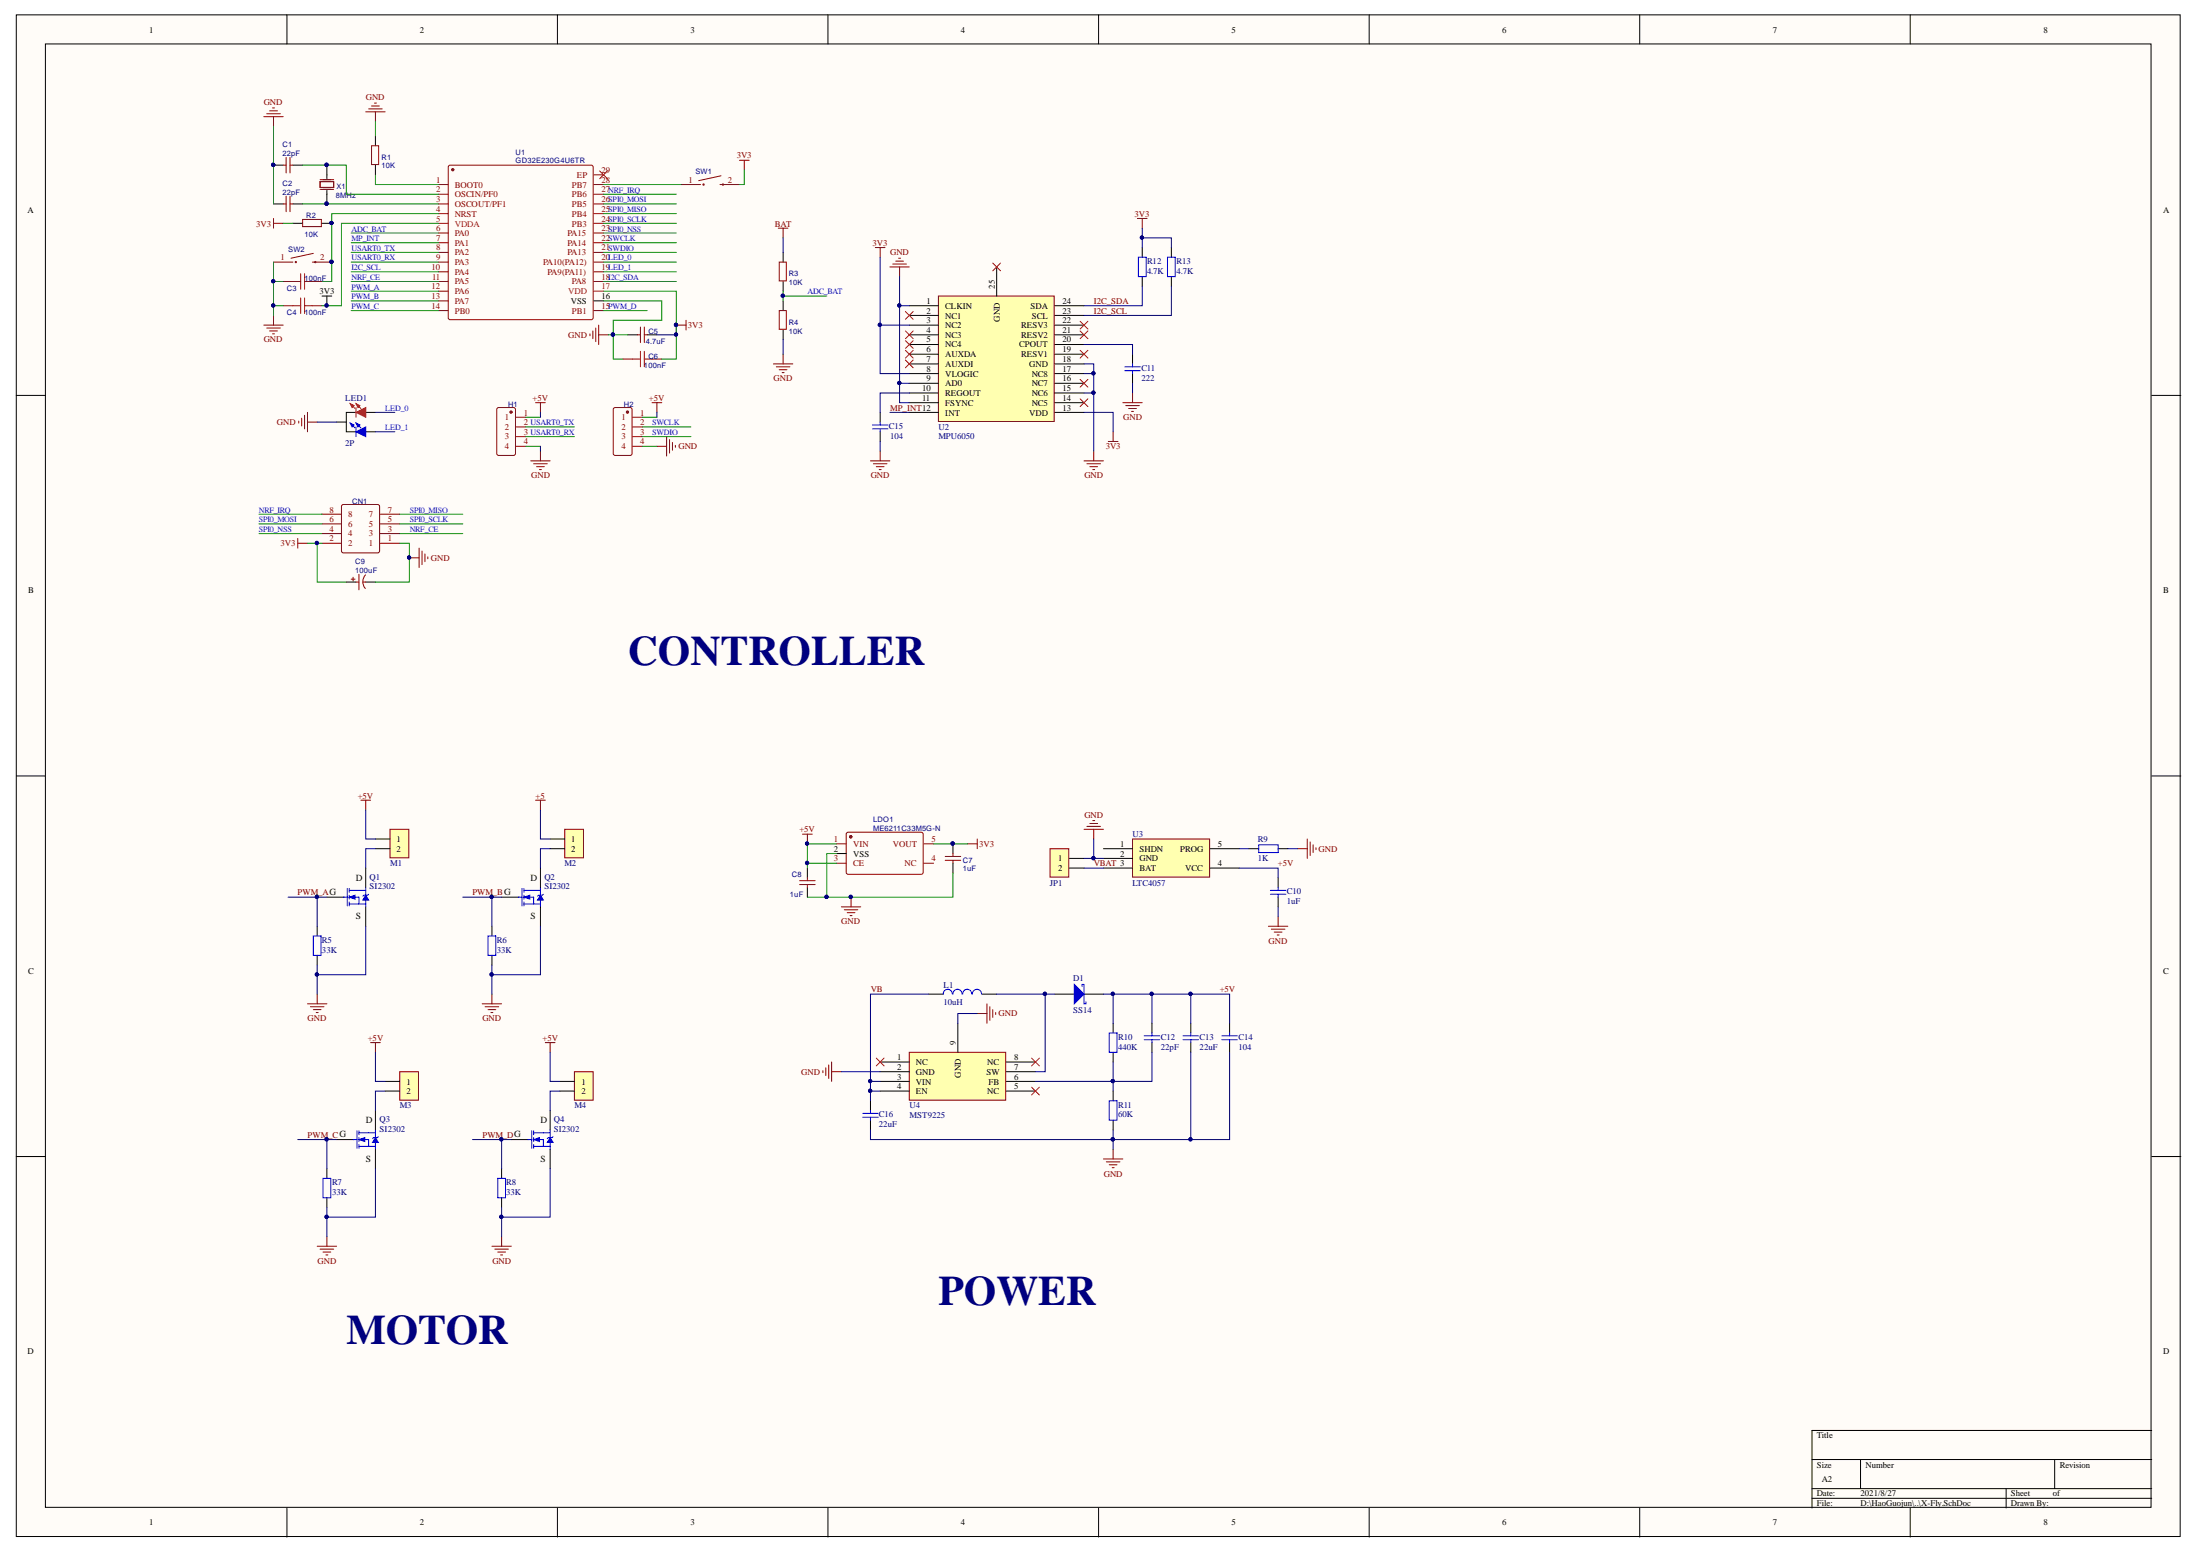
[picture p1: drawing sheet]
<svg xmlns="http://www.w3.org/2000/svg" width="297mm" height="210mm" viewBox="0 0 297 210" stroke-linecap="round" stroke-linejoin="round" font-family="sans-serif">
<g fill="#fffcf8" stroke="#000" stroke-width=".14">
<path d="M2.2 2h292.2v205.4h-292.2z"/>
<path d="M6.1 5.9h284.3v197.6h-284.3z"/>
</g>
<g fill="none" stroke="#000" stroke-width=".14">
<path d="M38.7 2v3.9M50.7 18.4v1.3M75.3 2v3.9M111.8 2v3.9M148.3 2v3.9M184.9 2v3.9M221.4 2v3.9M257.9 2v3.9M36.9 27.5h1.3M36.9 22.3h1.3M39.5 30.1h1.4M39.5 27.5h1.4"/>
<path d="M39.5 22.3h1.4M43.5 40h1.3M43.5 30.1h1.3M44.1 22.3v1.8M44.1 25.7v1.8M44.1 40v1.3M50.7 22.3v1.3M105.7 34.1v1.3M105.7 38v1.3M2.2 53.4h3.9M80.2 40.6h1.3M84.8 45.2h1.3"/>
<path d="M87.4 45.2h1.3M105.7 40.6v1.3M105.7 44.5v1.4M290.5 53.4h4M46.8 78.6h1.3M49.4 78.6h1.3M2.2 104.7h3.9M109 117.2v1.3M109 119.8v1.3M112.9 115.2h1.4M128.7 113.9v1.3M128.7 116.5v1.3"/>
<path d="M290.5 104.7h4M44.1 121.1h2.4M2.2 156.1h3.9M290.5 156.1h4M244.7 197h45.8M251.2 197v3.9M277.4 197v3.9M290.5 193.1h-45.8v10.5M38.7 203.6v3.9M75.3 203.6v3.9M111.8 203.6v3.9M148.3 203.6v3.9"/>
<path d="M184.9 203.6v3.9M221.4 203.6v3.9M244.7 200.9h45.8M244.7 202.3h45.8M257.9 203.6v3.9M270.9 200.9v2.7"/>
</g>
<g fill="none" stroke="#800" stroke-width=".14">
<path d="M50.2 19.7h.9v2.5h-.9zM36.9 35.4h2.6M38.2 38h1.3M38.2 27.5h.4M38.2 22.3h.4M38.6 21.2v2.1M38.6 26.5v2.1M39.2 21.2v2.1M39.2 26.5v2.1M39.2 27.5h.3M39.2 22.3h.3M40.9 29.6h2.5v1h-2.5z"/>
<path d="M42.2 38h1.3M42.2 35.4h2.6M42.3 34.2l-3 .7M43.2 24.5h1.9v.8h-1.9zM43.2 25.6h1.9M43.2 24.3h1.9M59.2 24.9h1.3M59.2 38h1.3M59.2 35.4h1.3M59.2 27.5h1.3M59.2 26.2h1.3M59.2 28.8h1.3"/>
<path d="M59.2 31.5h1.3M59.2 32.8h1.3M59.2 34.1h1.3M59.2 36.7h1.3M59.2 39.3h1.3M60.6 22.4l.2-.1h19l.2 .1 .1 20.5-.1 .2-19.2 .1-.2-.2zM80.2 24.9h1.3M80.2 38h1.3M80.2 35.4h1.3M80.2 27.5h1.3M80.2 26.2h1.3M80.2 28.8h1.3"/>
<path d="M80.2 31.5h1.3M80.2 32.8h1.3M80.2 34.1h1.3M80.2 36.7h1.3M80.2 30.1h1.3M80.2 23.6h1.3M92 24.9h2.6M97.2 24.9h2.6M97.3 23.7l-3 .7M105.2 35.4h1v2.5h-1zM38.2 41.3h1.3M42.2 41.3h1.3"/>
<path d="M59.2 40.6h1.3M59.2 41.9h1.3M67.1 55.1l.2-.1h2l.3 .1v6.1l-.1 .2-2.2 .1-.2-.2zM69.7 56.3h1.3M69.7 57.6h1.3M69.7 58.9h1.3M80.2 41.9h1.3M82.8 55.1l.3-.1h2l.2 .1v6.1l-.1 .2-2.1 .1-.3-.2zM84.1 48.5h1.3M85.4 56.3h1.3M85.4 57.6h1.3M85.4 58.9h1.3"/>
<path d="M86.1 45.2h.4M86.5 44.1v2.1M87 44.1v2.1M87 45.2h.4M88 48.5h1.4M105.2 41.9h1v2.6h-1zM43.5 73.3h2.6M43.5 72h2.6M43.5 70.7h2.6M43.5 69.4h2.6M46.1 68.2l.3-.1h4.6l.2 .1 .1 6.2-.2 .2h-4.7l-.3-.1zM47.4 78.2h.5"/>
<path d="M47.7 77.9v.5M48.1 78.6h.4M48.5 77.5v2.1M49 78.6h.4M49.4 77.6a1.38 1.38 0 0 0-.1 1.8M51.3 73.3h2.7M51.3 72h2.7M51.3 70.7h2.7M51.3 69.4h2.7M69.7 60.2h1.3M85.4 60.2h1.3M108 119.4h2.1"/>
<path d="M108 118.9h2.1M109 118.5v.4M109 119.4v.4M112.9 113.9h1.4M112.9 116.5h1.4M114.3 112.5l.2-.2 10 .1 .1 .2v5.3l-.2 .1h-10l-.1-.2zM124.7 113.9h1.3M124.7 116.5h1.3M127.6 116.1h2.1M127.6 115.6h2.1M128.7 115.2v.4M128.7 116.1v.4"/>
</g>
<path d="M39.9 35.4h.1M42.6 35.4h.1M95 24.9h.1M97.6 24.9h.1" fill="none" stroke="#800" stroke-width=".32"/>
<g fill="#000080" stroke="#000080" stroke-width=".14">
<circle cx="44.1" cy="27.5" r=".22"/>
<circle cx="44.1" cy="22.3" r=".22"/>
<circle cx="44.1" cy="41.2" r=".22"/>
<circle cx="44.7" cy="30.1" r=".22"/>
<circle cx="44.7" cy="35.3" r=".22"/>
<circle cx="36.9" cy="22.3" r=".22"/>
<circle cx="128.6" cy="113.9" r=".22"/>
<circle cx="114.9" cy="121.1" r=".22"/>
<circle cx="55.2" cy="75.3" r=".22"/>
<circle cx="109" cy="113.9" r=".22"/>
<circle cx="91.3" cy="43.9" r=".22"/>
</g>
<path d="M39.5 38h1.1M40.6 37v2M41.1 37v2M41.1 38h1.1M39.5 41.3h1.1M40.6 40.2v2.1M41.1 40.2v2.1M41.1 41.3h1.1M85.4 48.5h1.1M86.5 47.4v2.1M87 48.5h1M87 47.4v2.1" fill="none" stroke="#a00000" stroke-width=".14"/>
<g fill="#800" stroke="#800" stroke-width=".14">
<circle cx="61.1" cy="22.9" r=".15"/>
<circle cx="69" cy="55.6" r=".15"/>
<circle cx="84.7" cy="55.6" r=".15"/>
<circle cx="114.9" cy="113" r=".15"/>
</g>
<path d="M59.2 30.1h1.3M80.2 39.3h1.3" fill="none" stroke="#f00" stroke-width=".14"/>
<g fill="none" stroke="#800000" stroke-width=".14">
<path d="M35.6 15.7h2.6M36 15.4h1.8M36.4 15h1.1M36.8 14.6h.3M36.9 15.7v1.4M49.4 15.1h2.6M49.8 14.7h1.8M50.2 14.3h1M50.6 13.9h.2M50.7 15.1v1.3M36.9 29.5v1.3M36.9 30.1h1.3"/>
<path d="M99.8 21.6h1.3M100.5 21.6v1.3M105.1 30.8h1.3M105.7 30.8v1.3M35.6 43.9h2.6M36 44.3h1.8M36.4 44.7h1.1M36.8 45.1h.3M36.9 42.6v1.3M72.3 54.4h1.3M73 54.4v1.3M79.7 45.1v.2"/>
<path d="M80 44.7v1M80.4 44.3v1.8M80.8 43.9v2.6M80.8 45.2h1.3M88 54.4h1.4M88.7 54.4v1.3M90 58.9v2.7M90.4 59.3v1.9M90.8 59.7v1.1M91.3 43.9h1.3M92.6 43.2v1.3M104.4 49.1h2.6"/>
<path d="M104.8 49.5h1.9M105.2 49.9h1.1M105.6 50.3h.3M105.7 47.8v1.3M40.2 72.7v1.3M40.2 73.3h1.3M55.3 75.3h1.3M56.6 74v2.6M57 74.4v1.8M57.4 74.8v1M57.8 75.2v.2M71.7 62.2h2.6"/>
<path d="M72.1 62.6h1.8M72.4 63h1.1M72.8 63.4h.3M73 60.9v1.3M88.7 60.2h1.3M91.2 60.1v.3M108.4 112.6h1.3M109 112.6v1.3M130.6 113.9h1.3M131.9 113.3v1.3M113.6 122.4h2.6M114 122.8h1.8"/>
<path d="M114.4 123.2h1M114.8 123.6h.2M114.9 121.1v1.3"/>
</g>
<path d="M46.9 119.9v2.4M47.2 119.9v.6M46.4 121.1h.5M47.2 120.2h1.3M47.2 121.1h1.3M47.2 122h1.3M47.2 120.8v.6M47.2 121.8v.5" fill="none" stroke="#00f" stroke-width=".14"/>
<path d="M47.2 121.1l.7-.3v.6z" fill="#00f"/>
<path d="M47.2 121.1l.7-.3v.6z" fill="none" stroke="#00f" stroke-width=".14"/>
<path d="M49.4 120.8l.4 .7h-.8z" fill="#00f"/>
<path d="M49.4 119.8v1M42.3 126.3h1.1v2.7h-1.1zM48.5 121.1v.9h.9v.4M48.5 120.2h.9M49.4 120.8l.4 .7h-.8zM49.4 121.5v.5M49.8 120.7l-.2 .1h-.5l-.1 .2" fill="none" stroke="#00f" stroke-width=".14"/>
<path d="M49.4 117.2v2.6M42.8 125v1.3M42.8 129v1.3M49.4 122.4v2.6" fill="none" stroke="#000" stroke-width=".14"/>
<path d="M52.7 111.9h2.5v3.9h-2.5z" fill="#ffffb0" stroke="#800000" stroke-width=".14"/>
<path d="M50.7 113.3h2M50.7 114.6h2M67.7 121.1h2.4" fill="none" stroke="#000" stroke-width=".14"/>
<path d="M48.7 108h1.3M49.4 108v1.3M41.5 135.5h2.6M41.9 135.9h1.8M42.3 136.3h1.1M42.7 136.7h.3M42.8 134.2v1.3" fill="none" stroke="#800000" stroke-width=".14"/>
<path d="M70.5 119.9v2.4M70.7 119.9v.6M70 121.1h.5M70.7 120.2h1.4M70.7 121.1h1.4M70.7 122h1.4M70.7 120.8v.6M70.7 121.8v.5" fill="none" stroke="#00f" stroke-width=".14"/>
<path d="M70.7 121.1l.8-.3v.6z" fill="#00f"/>
<path d="M70.7 121.1l.8-.3v.6z" fill="none" stroke="#00f" stroke-width=".14"/>
<path d="M73 120.8l.4 .7h-.8z" fill="#00f"/>
<path d="M73 119.8v1M65.9 126.3h1v2.7h-1zM72.1 121.1v.9h.9v.4M72.1 120.2h.9M73 120.8l.4 .7h-.8zM73 121.5v.5M73.4 120.7l-.2 .1h-.5l-.1 .2" fill="none" stroke="#00f" stroke-width=".14"/>
<path d="M73 117.2v2.6M66.4 125v1.3M66.4 129v1.3M73 122.4v2.6" fill="none" stroke="#000" stroke-width=".14"/>
<path d="M76.2 111.9h2.6v3.9h-2.6z" fill="#ffffb0" stroke="#800000" stroke-width=".14"/>
<path d="M74.3 113.3h1.9M74.3 114.6h1.9M45.4 153.8h2.4" fill="none" stroke="#000" stroke-width=".14"/>
<path d="M72.3 108h1.3M73 108v1.3M65.1 135.5h2.6M65.5 135.9h1.8M65.9 136.3h1M66.3 136.7h.2M66.4 134.2v1.3" fill="none" stroke="#800000" stroke-width=".14"/>
<path d="M47.7 153.8h.5M48.2 152.6v2.4M48.5 152.9h1.3M48.5 153.8h1.3M48.5 154.7h1.3M48.5 152.6v.6M48.5 153.6v.5M48.5 154.5v.5" fill="none" stroke="#00f" stroke-width=".14"/>
<path d="M48.5 153.8l.7-.2v.5z" fill="#00f"/>
<path d="M48.5 153.8l.7-.2v.5z" fill="none" stroke="#00f" stroke-width=".14"/>
<path d="M50.7 153.6l.4 .6h-.8z" fill="#00f"/>
<path d="M43.6 159.1h1.1v2.6h-1.1zM49.8 153.8v.9h.9v.4M49.8 152.9h.9M50.7 153.6l.4 .6h-.8zM50.7 152.5v1.1M50.7 154.2v.5M51.1 153.4l-.1 .2h-.6l-.1 .1" fill="none" stroke="#00f" stroke-width=".14"/>
<path d="M44.1 157.8v1.3M50.7 149.9v2.6M50.7 155.1v2.7M44.1 161.7v1.3" fill="none" stroke="#000" stroke-width=".14"/>
<path d="M54 144.7h2.5v3.8h-2.5z" fill="#ffffb0" stroke="#800000" stroke-width=".14"/>
<path d="M52 146h2M52 147.3h2M69 153.8h2.4" fill="none" stroke="#000" stroke-width=".14"/>
<path d="M50 140.7h1.3M50.7 140.7v1.3M42.8 168.2h2.6M43.2 168.6h1.9M43.6 169h1.1M44 169.4h.3M44.1 166.9v1.3" fill="none" stroke="#800000" stroke-width=".14"/>
<path d="M71.3 153.8h.5M71.8 152.6v2.4M72.1 152.9h1.3M72.1 153.8h1.3M72.1 154.7h1.3M72.1 152.6v.6M72.1 153.6v.5M72.1 154.5v.5" fill="none" stroke="#00f" stroke-width=".14"/>
<path d="M72.1 153.8l.7-.2v.5z" fill="#00f"/>
<path d="M72.1 153.8l.7-.2v.5z" fill="none" stroke="#00f" stroke-width=".14"/>
<path d="M74.3 153.6l.4 .6h-.8z" fill="#00f"/>
<path d="M67.2 159.1h1.1v2.6h-1.1zM73.4 153.8v.9h.9v.4M73.4 152.9h.9M74.3 153.6l.4 .6h-.8zM74.3 152.5v1.1M74.3 154.2v.5M74.7 153.4l-.2 .2h-.5l-.1 .1" fill="none" stroke="#00f" stroke-width=".14"/>
<path d="M67.7 157.8v1.3M74.3 149.9v2.6M74.3 155.1v2.7M67.7 161.7v1.3" fill="none" stroke="#000" stroke-width=".14"/>
<path d="M77.6 144.7h2.5v3.8h-2.5z" fill="#ffffb0" stroke="#800000" stroke-width=".14"/>
<path d="M75.6 146h2M75.6 147.3h2" fill="none" stroke="#000" stroke-width=".14"/>
<path d="M73.6 140.7h1.3M74.3 140.7v1.3M66.4 168.2h2.6M66.8 168.6h1.8M67.2 169h1.1M67.6 169.4h.3M67.7 166.9v1.3" fill="none" stroke="#800000" stroke-width=".14"/>
<path d="M126.7 40h15.6v16.9h-15.6z" fill="#ffffb0" stroke="#800000" stroke-width=".14"/>
<g fill="none" stroke="#000" stroke-width=".14">
<path d="M134.6 36v4M118.8 55.7v1.3M118.8 58.3v1.3M122.8 41.3h3.9M122.8 42.6h3.9M122.8 43.9h3.9M122.8 45.2h3.9M122.8 46.5h3.9M122.8 47.8h3.9M122.8 49.1h3.9M122.8 50.4h3.9M122.8 51.7h3.9"/>
<path d="M122.8 53h3.9M122.8 54.4h3.9M122.8 55.7h3.9M142.4 41.3h4M142.4 42.6h4M142.4 43.9h4M142.4 45.2h4M142.4 46.5h4M142.4 47.8h4M142.4 49.1h4M142.4 50.4h4M142.4 51.7h4"/>
<path d="M142.4 53h4M142.4 54.4h4M142.4 55.7h4M152.9 47.8v1.3M152.9 50.4v1.3"/>
</g>
<path d="M117.8 57.9h2.1M117.8 57.4h2.1M118.8 57v.4M118.8 57.9v.4M151.9 49.5h2.1M151.9 50h2.1M152.9 49.1v.4M152.9 50v.4" fill="none" stroke="#00f" stroke-width=".14"/>
<g fill="none" stroke="#800000" stroke-width=".14">
<path d="M118.2 33.4h1.3M118.8 33.4v1.3M120.1 36h2.7M120.5 35.6h1.9M120.9 35.2h1.1M121.3 34.9h.3M121.5 36v1.3M149.6 59.6h1.3M150.3 58.3v1.3M151.6 54.4h2.6M152 54.8h1.8M152.4 55.1h1"/>
<path d="M152.8 55.5h.2M152.9 53v1.4M117.5 62.2h2.6M117.9 62.6h1.9M118.3 63h1.1M118.7 63.4h.3M118.8 60.9v1.3M146.4 62.2h2.6M146.8 62.6h1.8M147.1 63h1.1M147.5 63.4h.3M147.7 60.9v1.3"/>
</g>
<g fill="none" stroke="#f00" stroke-width=".14">
<path d="M134 35.5l1.1 1.1M135.1 35.5l-1.1 1.1M122.2 42.1l1.1 1M122.2 44.7l1.1 1M122.2 46l1.1 1M122.2 48.6l1.1 1M122.2 47.3l1.1 1M123.3 47.3l-1.1 1M123.3 42.1l-1.1 1M123.3 44.7l-1.1 1M123.3 46l-1.1 1M123.3 48.6l-1.1 1"/>
<path d="M145.8 47.3l1.1 1M145.8 43.4l1.1 1M145.8 44.7l1.1 1M145.8 51.2l1.1 1.1M145.8 53.8l1.1 1.1M146.9 43.4l-1.1 1M146.9 44.7l-1.1 1M146.9 47.3l-1.1 1M146.9 51.2l-1.1 1.1M146.9 53.8l-1.1 1.1"/>
</g>
<path d="M152.9 113.3h10.4v5.1h-10.4z" fill="#ffffb0" stroke="#800000" stroke-width=".14"/>
<path d="M149 114.6h3.9M149 115.9h3.9M149 117.2h3.9M163.4 114.6h3.9M163.4 117.2h3.9M168.6 114.6h1.4M172.6 114.6h1.3M172.6 118.5v1.3M172.6 121.1v1.3" fill="none" stroke="#000" stroke-width=".14"/>
<path d="M170 114h2.6v1.1h-2.6zM172.6 119.8v.4M171.5 120.2h2.1M171.5 120.7h2.1M172.6 120.7v.4" fill="none" stroke="#00f" stroke-width=".14"/>
<path d="M175.2 114.6h1.3M176.5 113.3v2.6M176.9 113.6v1.9M177.3 114v1.1M177.7 114.4v.3M171.3 125h2.6M171.7 125.4h1.8M172 125.8h1.1M172.4 126.2h.3M172.6 123.7v1.3" fill="none" stroke="#800000" stroke-width=".14"/>
<path d="M122.8 142h13v6.5h-13z" fill="#ffffb0" stroke="#800000" stroke-width=".14"/>
<g fill="none" stroke="#000" stroke-width=".14">
<path d="M125.4 134.2h2M129.3 138.1v3.9M132.6 134.2h2M142.4 134.2h2.6M146.4 134.2h2.6M150.3 138.1v1.3M155.5 138.1v1.3M160.8 138.1v1.3M166 138.1v1.3M117.5 148.6v1.3M117.5 151.2v1.3M118.8 143.4h4"/>
<path d="M118.8 144.7h4M118.8 146h4M118.8 147.3h4M135.9 143.4h3.9M135.9 144.7h3.9M135.9 146h3.9M135.9 147.3h3.9M150.3 142v1.4M150.3 147.3v1.3M150.3 151.2v1.3M155.5 140.7v1.3M160.8 140.7v1.3"/>
<path d="M166 140.7v1.3"/>
</g>
<g fill="none" stroke="#00f" stroke-width=".14">
<path d="M128.6 134.2a.61 .61 0 0 0-.6-.7 .61 .61 0 0 0-.6 .7M129.9 134.2a.61 .61 0 0 0-.6-.7 .61 .61 0 0 0-.6 .7M131.2 134.2a.61 .61 0 0 0-.6-.7 .61 .61 0 0 0-.6 .7M132.5 134.2a.62 .62 0 0 0-.6-.7 .62 .62 0 0 0-.6 .7M149.8 139.4h1v2.6h-1zM154.5 139.8h2.1M155.5 139.4v.4M159.7 139.8h2.1M160.8 139.4v.4M165 139.8h2.1M166 139.4v.4M116.5 150.3h2.1"/>
<path d="M116.5 150.8h2.1M117.5 149.9v.4M117.5 150.8v.4M149.8 148.6h1v2.6h-1zM154.5 140.3h2.1M155.5 140.3v.4M159.7 140.3h2.1M160.8 140.3v.4M165 140.3h2.1M166 140.3v.4"/>
</g>
<path d="M145 132.9l1.4 1.3-1.4 1.3z" fill="#00f"/>
<path d="M145 132.9l1.4 1.3-1.4 1.3zM146.1 133.1v-.2h.3v2.6h.2v-.3" fill="none" stroke="#00f" stroke-width=".14"/>
<g fill="none" stroke="#800000" stroke-width=".14">
<path d="M131.9 136.8h1.4M133.3 135.5v2.6M133.6 135.9v1.8M134 136.3v1M134.4 136.7v.2M111.1 144.5v.3M111.5 144.1v1.1M111.9 143.7v1.9M112.3 143.4v2.6M112.3 144.7h1.3M149 156.4h2.6M149.4 156.8h1.8"/>
<path d="M149.8 157.2h1M150.2 157.6h.2M150.3 155.1v1.3"/>
</g>
<path d="M81 23.1l1 1M82 23.1l-1 1M118.3 142.8l1.1 1.1M119.4 142.8l-1.1 1.1M139.3 142.8l1 1.1M139.3 146.8l1 1M140.3 142.8l-1 1.1M140.3 146.8l-1 1" fill="none" stroke="#f00" stroke-width=".14"/>
<path d="M141.8 114.6h2.5v3.8h-2.5z" fill="#ffffb0" stroke="#800000" stroke-width=".14"/>
<path d="M45.4 57h1.4M48.1 55.7h-1.3v2.6h1.3M49.4 55.7h1.3M49.4 58.3h1.3M144.4 115.9h2M144.4 117.2h2" fill="none" stroke="#000" stroke-width=".14"/>
<path d="M146.4 111.9h2.6M146.8 111.6h1.8M147.1 111.2h1.1M147.5 110.8h.3M147.7 111.9v1.4" fill="none" stroke="#800000" stroke-width=".14"/>
<path d="M48.1 55.7l1.3-.7v1.3z" fill="#f00"/>
<path d="M47.3 54.5l.6 .6M48.1 55.7l1.3-.7v1.3zM48.1 54.5l.6 .6" fill="none" stroke="#f00" stroke-width=".14"/>
<path d="M48.1 54.5l.5 .3-.3 .2z" fill="#f00"/>
<path d="M48.1 54.5l.5 .3-.3 .2z" fill="none" stroke="#f00" stroke-width=".14"/>
<path d="M47.3 54.5l.5 .3-.3 .2z" fill="#f00"/>
<path d="M47.3 54.5l.5 .3-.3 .2zM48.1 55v1.3" fill="none" stroke="#f00" stroke-width=".14"/>
<path d="M48.1 58.3l1.3-.7v1.3z" fill="#00f"/>
<path d="M47.3 57.1l.6 .7M48.1 58.3l1.3-.7v1.3zM48.1 57.1l.6 .7" fill="none" stroke="#00f" stroke-width=".14"/>
<path d="M48.1 57.1l.5 .3-.3 .2z" fill="#00f"/>
<path d="M48.1 57.1l.5 .3-.3 .2z" fill="none" stroke="#00f" stroke-width=".14"/>
<path d="M47.3 57.1l.5 .3-.3 .2z" fill="#00f"/>
<path d="M153.7 34.7h1v2.6h-1zM157.6 34.7h1.1v2.6h-1.1zM47.3 57.1l.5 .3-.3 .2zM48.1 57.6v1.3" fill="none" stroke="#00f" stroke-width=".14"/>
<path d="M153.6 29.5h1.3M154.2 29.5v1.3M40.3 56.8v.3M40.7 56.5v1M41.1 56.1v1.8M41.5 55.7v2.6M41.5 57h1.3" fill="none" stroke="#800000" stroke-width=".14"/>
<path d="M154.2 33.4v1.3M154.2 37.3v1.4M158.2 33.4v1.3M158.2 37.3v1.4" fill="none" stroke="#000" stroke-width=".14"/>
<g fill="none" stroke="#080" stroke-width=".14">
<path d="M36.9 17.1v10.4M50.7 16.4v2M36.9 35.4v2.6h1.3M36.9 38v4.6M38.2 30.1h1.3M40.9 27.5h18.3M40.9 22.3h5.9v3.9h12.4M47.4 38h11.8M47.4 32.8h11.8M47.4 31.5h11.8M47.4 34.1h11.8M47.4 36.7h11.8"/>
<path d="M47.4 39.3h11.8M47.4 35.4h11.8M50.7 23.6v1.3h8.5M59.2 30.1h-13.1v11.2h-2.6M59.2 28.8h-14.4v9.2h-1.3M81.5 39.3h9.8v9.2h-1.9M81.5 38h9.8M81.5 32.8h9.8M81.5 31.5h9.8M81.5 34.1h9.8M81.5 26.2h9.8M81.5 27.5h9.8"/>
<path d="M81.5 28.8h9.8M81.5 30.1h9.8M81.5 24.9h10.5M81.5 36.7h9.8M81.5 35.4h9.8M100.5 22.9v2h-.7M105.7 39.3v1.3M105.7 40h5.9M36.9 41.3h1.3M47.4 41.9h11.8M47.4 40.6h11.8M71 56.3h2"/>
<path d="M71 57.6h6.6M71 58.9h6.6M81.5 40.6h7.9v2.6h-6.6v2h2M81.5 41.9h5.9M82.1 45.2h.7v3.3h1.3M86.7 56.3h2M86.7 57.6h6.6M86.7 58.9h6.6M35 72h8.5M35 70.7h8.5M35 69.4h8.5M41.5 73.3h2"/>
<path d="M42.8 73.3v5.3h4M54 73.3h1.3v5.3h-4.6M54 72h8.5M54 70.7h8.5M54 69.4h8.5M71 60.2h2M86.7 60.2h2M109 116.5v.7M112.9 115.2h-1.3v5.9M112.9 113.9h-3.9v2.6h3.9M126 113.9h4.6M128.7 117.8v3.3h-19.7"/>
</g>
<g fill="#000080" stroke="#000080" stroke-width=".14">
<circle cx="44.1" cy="41.2" r=".22"/>
<circle cx="36.9" cy="41.2" r=".22"/>
<circle cx="36.9" cy="38" r=".22"/>
<circle cx="44.7" cy="30.1" r=".22"/>
<circle cx="44.7" cy="35.3" r=".22"/>
<circle cx="36.9" cy="22.3" r=".22"/>
<circle cx="44.1" cy="27.5" r=".22"/>
<circle cx="44.1" cy="22.3" r=".22"/>
<circle cx="111.6" cy="121.1" r=".22"/>
<circle cx="109" cy="116.5" r=".22"/>
<circle cx="128.6" cy="113.9" r=".22"/>
<circle cx="42.8" cy="73.3" r=".22"/>
<circle cx="55.2" cy="75.3" r=".22"/>
<circle cx="105.7" cy="39.9" r=".22"/>
<circle cx="82.7" cy="45.2" r=".22"/>
<circle cx="109" cy="113.9" r=".22"/>
<circle cx="42.8" cy="121.1" r=".22"/>
<circle cx="42.8" cy="131.5" r=".22"/>
<circle cx="66.4" cy="121.1" r=".22"/>
<circle cx="66.4" cy="131.5" r=".22"/>
<circle cx="44.1" cy="153.8" r=".22"/>
<circle cx="44.1" cy="164.3" r=".22"/>
<circle cx="67.7" cy="153.8" r=".22"/>
<circle cx="67.7" cy="164.3" r=".22"/>
<circle cx="118.8" cy="43.9" r=".22"/>
<circle cx="121.4" cy="51.7" r=".22"/>
<circle cx="121.4" cy="41.2" r=".22"/>
<circle cx="147.6" cy="53" r=".22"/>
<circle cx="147.6" cy="50.4" r=".22"/>
<circle cx="117.5" cy="145.9" r=".22"/>
<circle cx="150.2" cy="134.2" r=".22"/>
<circle cx="150.2" cy="153.8" r=".22"/>
<circle cx="150.2" cy="145.9" r=".22"/>
<circle cx="141.1" cy="134.2" r=".22"/>
<circle cx="155.5" cy="134.2" r=".22"/>
<circle cx="160.7" cy="134.2" r=".22"/>
<circle cx="160.7" cy="153.8" r=".22"/>
<circle cx="91.3" cy="45.2" r=".22"/>
<circle cx="91.3" cy="43.9" r=".22"/>
<circle cx="147.6" cy="115.8" r=".22"/>
<circle cx="154.2" cy="32.1" r=".22"/>
<circle cx="117.5" cy="147.2" r=".22"/>
<circle cx="114.9" cy="121.1" r=".22"/>
</g>
<g fill="none" stroke="#000080" stroke-width=".14">
<path d="M105.7 32.1v2M118.8 34.7v9.2M121.5 37.3v4M154.2 38.7v2.6h-7.8M154.2 32.1h4v1.3M154.2 30.8v2.6M158.2 38.7v3.9h-11.8M42.8 57h2.6M50.7 55.7h2.6M50.7 58.3h2.6M73 55.7v.6M88.7 55.7v.6"/>
<path d="M91.3 43.9v1.3h-2.6M105.7 45.9v1.9M118.8 59.6v1.3M120.1 55.7h2.7M122.8 43.9h-4v6.5h4M122.8 51.7h-1.3v2.7h1.3M122.8 41.3h-1.3v10.4M122.8 53h-4v2.7M146.4 46.5h6.5v1.3M146.4 53h1.3v7.9M146.4 50.4h1.3v2.6M146.4 49.1h1.3v1.3"/>
<path d="M146.4 55.7h3.9v2.6M152.9 51.7v1.3M73 60.2v.7M49.4 109.3v4h1.3M50.7 114.6h-1.3v2.6M73 109.3v4h1.3M74.3 114.6h-1.3v2.6M146.4 117.2h2.6M146.4 115.9h1.3M147.7 113.3v2.6h1.3M167.3 117.2h5.3v1.3M167.3 114.6h1.3"/>
<path d="M173.9 114.6h1.3M38.9 121.1h3.9M42.8 130.3v3.9M44.1 121.1h-1.3v3.9M49.4 125v6.6h-6.6M62.5 121.1h3.9M66.4 130.3v3.9M67.7 121.1h-1.3v3.9M73 125v6.6h-6.6M125.4 134.2h-7.9v11.8h1.3M131.9 136.8h-2.6v1.3M134.6 134.2h6.5"/>
<path d="M142.4 134.2h-1.3v10.5h-1.3M149 134.2h1.3v3.9M150.3 134.2h5.2v3.9M155.5 134.2h5.3v3.9M160.8 134.2h5.2v3.9M172.6 122.4v1.3M40.2 153.8h3.9M45.4 153.8h-1.3v4M50.7 142v4h1.3M50.7 157.8v6.5h-6.6M52 147.3h-1.3v2.6M63.8 153.8h3.9"/>
<path d="M69 153.8h-1.3v4M74.3 142v4h1.3M74.3 157.8v6.5h-6.6M75.6 147.3h-1.3v2.6M113.6 144.7h5.2M117.5 146v1.3h1.3M117.5 147.3v1.3M139.8 146h10.5v1.3M150.3 152.5v2.6M155.5 142v4h-5.2v-2.6M160.8 142v11.8h-43.3v-1.3M166 142v11.8h-5.2"/>
<path d="M44.1 163v3.9M67.7 163v3.9"/>
</g>
<g font-size="5.7" fill="#000080">
<text x="84.8" y="89.8">CONTROLLER</text>
<text x="126.7" y="176.1">POWER</text>
<text x="46.8" y="181.4">MOTOR</text>
</g>
<g font-size="1.3" fill="#080d02">
<text x="48" y="118.9">D</text>
<text x="71.6" y="118.9">D</text>
<text x="48" y="124.1">S</text>
<text x="71.6" y="124.1">S</text>
<text x="49.4" y="151.6">D</text>
<text x="73" y="151.6">D</text>
<text x="49.4" y="156.8">S</text>
<text x="73" y="156.8">S</text>
</g>
<g font-size="1.2">
<text x="20.1" y="4.4">1</text>
<text x="56.7" y="4.4">2</text>
<text x="93.2" y="4.4">3</text>
<text x="129.7" y="4.4">4</text>
<text x="166.3" y="4.4">5</text>
<text x="202.8" y="4.4">6</text>
<text x="239.4" y="4.4">7</text>
<text x="275.9" y="4.4">8</text>
<text x="3.7" y="28.7">A</text>
<text x="292.1" y="28.7">A</text>
<text x="43.1" y="39.7">3V3</text>
<text x="77.1" y="41">VSS</text>
<text x="81.2" y="40.4">16</text>
<text x="125.1" y="41">1</text>
<text x="127.6" y="41.7">CLKIN</text>
<text x="134.3" y="38.9" transform="rotate(-90 134.3 38.9)">25</text>
<text x="139.1" y="41.7">SDA</text>
<text x="143.4" y="41">24</text>
<text x="125.1" y="42.3">2</text>
<text x="125.1" y="43.6">3</text>
<text x="125.1" y="44.9">4</text>
<text x="125.1" y="46.2">5</text>
<text x="125.1" y="47.6">6</text>
<text x="127.6" y="43">NC1</text>
<text x="127.6" y="44.3">NC2</text>
<text x="127.6" y="45.6">NC3</text>
<text x="127.6" y="46.9">NC4</text>
<text x="135" y="43.4" transform="rotate(-90 135 43.4)">GND</text>
<text x="137.6" y="46.9">CPOUT</text>
<text x="137.9" y="45.6">RESV2</text>
<text x="137.9" y="44.3">RESV3</text>
<text x="139.3" y="43">SCL</text>
<text x="143.4" y="47.6">19</text>
<text x="143.4" y="46.2">20</text>
<text x="143.4" y="44.9">21</text>
<text x="143.4" y="43.6">22</text>
<text x="143.4" y="42.3">23</text>
<text x="124.5" y="52.8">10</text>
<text x="125.1" y="48.8">7</text>
<text x="125.1" y="50.2">8</text>
<text x="125.1" y="51.5">9</text>
<text x="127.6" y="48.2">AUXDA</text>
<text x="127.6" y="49.5">AUXDI</text>
<text x="127.6" y="50.9">VLOGIC</text>
<text x="127.6" y="52.1">AD0</text>
<text x="127.6" y="53.5">REGOUT</text>
<text x="137.9" y="48.2">RESV1</text>
<text x="139" y="49.5">GND</text>
<text x="139.3" y="53.5">NC6</text>
<text x="139.3" y="52.1">NC7</text>
<text x="139.3" y="50.9">NC8</text>
<text x="143.4" y="52.8">15</text>
<text x="143.4" y="51.5">16</text>
<text x="143.4" y="50.2">17</text>
<text x="143.4" y="48.8">18</text>
<text x="124.5" y="54.1">11</text>
<text x="127.6" y="54.7">FSYNC</text>
<text x="127.6" y="56.1">INT</text>
<text x="139" y="56.1">VDD</text>
<text x="139.3" y="54.7">NC5</text>
<text x="143.4" y="55.4">13</text>
<text x="143.4" y="54.1">14</text>
<text x="3.8" y="80.1">B</text>
<text x="292.1" y="80.1">B</text>
<text x="53.5" y="113.6">1</text>
<text x="77.1" y="113.6">1</text>
<text x="53.5" y="115">2</text>
<text x="77.1" y="115">2</text>
<text x="112.6" y="115">2</text>
<text x="115.2" y="115.7">VSS</text>
<text x="142.9" y="116.2">1</text>
<text x="142.9" y="117.6">2</text>
<text x="151.2" y="114.3">1</text>
<text x="151.2" y="115.7">2</text>
<text x="153.9" y="115">SHDN</text>
<text x="153.9" y="116.2">GND</text>
<text x="153.9" y="117.6">BAT</text>
<text x="159.4" y="115">PROG</text>
<text x="160" y="117.6">VCC</text>
<text x="164.4" y="114.3">5</text>
<text x="164.4" y="116.9">4</text>
<text x="3.8" y="131.5">C</text>
<text x="292.1" y="131.5">C</text>
<text x="121.1" y="143.1">1</text>
<text x="123.7" y="143.8">NC</text>
<text x="129.1" y="141" transform="rotate(-90 129.1 141)">9</text>
<text x="133.3" y="143.8">NC</text>
<text x="136.9" y="143.1">8</text>
<text x="54.9" y="146.4">1</text>
<text x="54.9" y="147.7">2</text>
<text x="78.5" y="146.4">1</text>
<text x="78.5" y="147.7">2</text>
<text x="121.1" y="144.4">2</text>
<text x="121.1" y="145.7">3</text>
<text x="121.1" y="147">4</text>
<text x="123.7" y="145.1">GND</text>
<text x="123.7" y="146.4">VIN</text>
<text x="123.7" y="147.7">EN</text>
<text x="129.7" y="145.6" transform="rotate(-90 129.7 145.6)">GND</text>
<text x="133.2" y="145.1">SW</text>
<text x="133.3" y="147.7">NC</text>
<text x="133.5" y="146.4">FB</text>
<text x="136.9" y="147">5</text>
<text x="136.9" y="145.7">6</text>
<text x="136.9" y="144.4">7</text>
<text x="3.7" y="182.8">D</text>
<text x="292.1" y="182.8">D</text>
<text x="245.3" y="194.1">Title</text>
<text x="245.3" y="198.1">Size</text>
<text x="245.3" y="202">Date:</text>
<text x="245.3" y="203.3">File:</text>
<text x="246" y="200.1">A2</text>
<text x="251.2" y="202">2021/8/27</text>
<text x="251.2" y="203.3">D:\HaoGuojun\..\X-Fly.SchDoc</text>
<text x="251.9" y="198.1">Number</text>
<text x="271.5" y="202">Sheet</text>
<text x="271.5" y="203.3">Drawn By:</text>
<text x="277.2" y="202">of</text>
<text x="278.1" y="198.1">Revision</text>
<text x="20.1" y="205.9">1</text>
<text x="56.7" y="205.9">2</text>
<text x="93.2" y="205.9">3</text>
<text x="129.7" y="205.9">4</text>
<text x="166.3" y="205.9">5</text>
<text x="202.8" y="205.9">6</text>
<text x="239.4" y="205.9">7</text>
<text x="275.9" y="205.9">8</text>
</g>
<g font-size="1.2" fill="#800000">
<text x="35.6" y="14.2">GND</text>
<text x="49.4" y="13.5">GND</text>
<text x="99.5" y="21.4">3V3</text>
<text x="153.2" y="29.2">3V3</text>
<text x="34.6" y="30.6">3V3</text>
<text x="104.6" y="30.6">BAT</text>
<text x="117.8" y="33.2">3V3</text>
<text x="120.2" y="34.5">GND</text>
<text x="147.7" y="41">I2C_SDA</text>
<text x="35.6" y="46.2">GND</text>
<text x="76.7" y="45.6">GND</text>
<text x="92.9" y="44.3">3V3</text>
<text x="147.7" y="42.3">I2C_SCL</text>
<text x="104.5" y="51.5">GND</text>
<text x="37.4" y="57.4">GND</text>
<text x="71.9" y="54.1">+5V</text>
<text x="87.6" y="54.1">+5V</text>
<text x="120.2" y="55.4">MP_INT12</text>
<text x="151.7" y="56.7">GND</text>
<text x="71.7" y="64.5">GND</text>
<text x="91.6" y="60.7">GND</text>
<text x="117.6" y="64.5">GND</text>
<text x="146.4" y="64.5">GND</text>
<text x="149.3" y="60.7">3V3</text>
<text x="37.9" y="73.8">3V3</text>
<text x="58.2" y="75.7">GND</text>
<text x="48.3" y="107.8">+5V</text>
<text x="72.3" y="107.8">+5</text>
<text x="107.9" y="112.4">+5V</text>
<text x="146.4" y="110.4">GND</text>
<text x="132.2" y="114.3">3V3</text>
<text x="147.7" y="116.9">VBAT 3</text>
<text x="172.5" y="116.9">+5V</text>
<text x="178" y="115">GND</text>
<text x="40.2" y="120.8">PWM_AG</text>
<text x="63.8" y="120.8">PWM_BG</text>
<text x="113.6" y="124.8">GND</text>
<text x="171.3" y="127.4">GND</text>
<text x="41.5" y="137.9">GND</text>
<text x="65.1" y="137.9">GND</text>
<text x="117.6" y="133.9">VB</text>
<text x="134.8" y="137.2">GND</text>
<text x="164.7" y="133.9">+5V</text>
<text x="49.6" y="140.5">+5V</text>
<text x="73.2" y="140.5">+5V</text>
<text x="108.2" y="145.1">GND</text>
<text x="41.5" y="153.6">PWM_CG</text>
<text x="65.1" y="153.6">PWM_DG</text>
<text x="149" y="158.8">GND</text>
<text x="42.9" y="170.6">GND</text>
<text x="66.5" y="170.6">GND</text>
</g>
<g font-size="1.2" fill="#800">
<text x="77.9" y="24">EP</text>
<text x="81.2" y="23.3">29</text>
<text x="58.9" y="24.7">1</text>
<text x="58.9" y="25.9">2</text>
<text x="58.9" y="27.3">3</text>
<text x="58.9" y="28.6">4</text>
<text x="61.4" y="25.3">BOOT0</text>
<text x="61.4" y="26.6">OSCIN/PF0</text>
<text x="61.4" y="28">OSCOUT/PF1</text>
<text x="61.4" y="29.2">NRST</text>
<text x="77.2" y="29.2">PB4</text>
<text x="77.2" y="28">PB5</text>
<text x="77.2" y="26.6">PB6</text>
<text x="77.2" y="25.3">PB7</text>
<text x="81.2" y="29.9">24SPI0_SCLK</text>
<text x="81.2" y="28.6">25SPI0_MISO</text>
<text x="81.2" y="27.3">26SPI0_MOSI</text>
<text x="81.2" y="25.9">27NRF_IRQ</text>
<text x="81.2" y="24.7">28</text>
<text x="93" y="24.7">1</text>
<text x="98.3" y="24.7">2</text>
<text x="37.9" y="35.1">1</text>
<text x="43.2" y="35.1">2</text>
<text x="58.9" y="31.2">6</text>
<text x="58.9" y="32.5">7</text>
<text x="58.9" y="33.8">8</text>
<text x="58.9" y="35.1">9</text>
<text x="61.4" y="31.9">PA0</text>
<text x="61.4" y="33.2">PA1</text>
<text x="61.4" y="34.5">PA2</text>
<text x="61.4" y="35.7">PA3</text>
<text x="73.3" y="35.7">PA10(PA12)</text>
<text x="76.6" y="34.5">PA13</text>
<text x="76.6" y="33.2">PA14</text>
<text x="76.6" y="31.9">PA15</text>
<text x="77.2" y="30.6">PB3</text>
<text x="81.2" y="35.1">20LED_0</text>
<text x="81.2" y="33.8">21SWDIO</text>
<text x="81.2" y="32.5">22SWCLK</text>
<text x="81.2" y="31.2">23SPI0_NSS</text>
<text x="58.3" y="36.4">10</text>
<text x="58.3" y="39">12</text>
<text x="58.3" y="40.4">13</text>
<text x="58.3" y="41.7">14</text>
<text x="58.4" y="37.8">11</text>
<text x="61.4" y="37.1">PA4</text>
<text x="61.4" y="38.4">PA5</text>
<text x="61.4" y="39.7">PA6</text>
<text x="61.4" y="41">PA7</text>
<text x="73.9" y="37.1">PA9(PA11)</text>
<text x="77.2" y="38.4">PA8</text>
<text x="81.2" y="41.7">15PWM_D</text>
<text x="81.2" y="37.8">18I2C_SDA</text>
<text x="81.2" y="36.4">19LED_1</text>
<text x="61.4" y="42.3">PB0</text>
<text x="77.2" y="42.3">PB1</text>
<text x="68.2" y="56.7">1</text>
<text x="68.2" y="58">2</text>
<text x="68.2" y="59.3">3</text>
<text x="70.7" y="56.1">1</text>
<text x="70.7" y="57.4">2 USART0_TX</text>
<text x="70.7" y="58.7">3 USART0_RX</text>
<text x="70.7" y="60">4</text>
<text x="83.9" y="56.7">1</text>
<text x="83.9" y="58">2</text>
<text x="83.9" y="59.3">3</text>
<text x="86.4" y="56.1">1</text>
<text x="86.4" y="57.4">2</text>
<text x="86.4" y="58.7">3</text>
<text x="86.4" y="60">4</text>
<text x="68.2" y="60.7">4</text>
<text x="83.9" y="60.7">4</text>
<text x="44.5" y="71.8">4</text>
<text x="44.5" y="70.5">6</text>
<text x="44.5" y="69.2">8</text>
<text x="47" y="71.1">6</text>
<text x="47" y="69.8">8</text>
<text x="49.8" y="71.1">5</text>
<text x="49.8" y="69.8">7</text>
<text x="52.4" y="71.8">3</text>
<text x="52.4" y="70.5">5</text>
<text x="52.4" y="69.2">7</text>
<text x="44.5" y="73.1">2</text>
<text x="47" y="73.8">2</text>
<text x="47" y="72.4">4</text>
<text x="49.8" y="73.8">1</text>
<text x="49.8" y="72.4">3</text>
<text x="52.4" y="73.1">1</text>
<text x="112.6" y="113.6">1</text>
<text x="125.8" y="113.6">5</text>
<text x="112.6" y="116.2">3</text>
<text x="115.2" y="114.3">VIN</text>
<text x="115.2" y="116.9">CE</text>
<text x="120.5" y="114.3">VOUT</text>
<text x="122.1" y="116.9">NC</text>
<text x="125.8" y="116.2">4</text>
</g>
<g font-size="1.2" fill="#f00">
<text x="58.9" y="29.9">5</text>
<text x="61.4" y="30.6">VDDA</text>
<text x="76.7" y="39.7">VDD</text>
<text x="81.2" y="39">17</text>
</g>
<g font-size="1.2" fill="#000080">
<text x="154.9" y="35.7">R12</text>
<text x="158.8" y="35.7">R13</text>
<text x="154.9" y="36.9">4.7K</text>
<text x="158.8" y="36.9">4.7K</text>
<text x="154.1" y="50">C11</text>
<text x="154.1" y="51.4">222</text>
<text x="46.6" y="54.1">LED1</text>
<text x="120" y="57.9">C15</text>
<text x="120.2" y="59.3">104</text>
<text x="126.7" y="58">U2</text>
<text x="126.7" y="59.3">MPU6050</text>
<text x="46.6" y="60.2">2P</text>
<text x="152.9" y="113">U3</text>
<text x="169.8" y="113.6">R9</text>
<text x="49.9" y="118.8">Q1</text>
<text x="52.7" y="116.9">M1</text>
<text x="73.5" y="118.8">Q2</text>
<text x="76.2" y="116.9">M2</text>
<text x="141.8" y="119.5">JP1</text>
<text x="152.9" y="119.5">LTC4057</text>
<text x="169.8" y="116.2">1K</text>
<text x="49.9" y="120">SI2302</text>
<text x="73.5" y="120">SI2302</text>
<text x="173.7" y="120.7">C10</text>
<text x="173.7" y="122">1uF</text>
<text x="43.5" y="127.2">R5</text>
<text x="43.5" y="128.6">33K</text>
<text x="67.1" y="127.2">R6</text>
<text x="67.1" y="128.6">33K</text>
<text x="127.4" y="133.3">L1</text>
<text x="127.4" y="135.7">10uH</text>
<text x="144.9" y="132.5">D1</text>
<text x="144.9" y="136.7">SS14</text>
<text x="151" y="140.3">R10</text>
<text x="151" y="141.7">440K</text>
<text x="156.7" y="140.3">C12</text>
<text x="156.7" y="141.7">22pF</text>
<text x="162" y="140.3">C13</text>
<text x="162" y="141.7">22uF</text>
<text x="167.2" y="140.3">C14</text>
<text x="167.2" y="141.7">104</text>
<text x="54" y="149.6">M3</text>
<text x="77.6" y="149.6">M4</text>
<text x="122.8" y="149.6">U4</text>
<text x="151" y="149.5">R11</text>
<text x="51.3" y="151.5">Q3</text>
<text x="51.3" y="152.7">SI2302</text>
<text x="74.8" y="151.5">Q4</text>
<text x="74.8" y="152.7">SI2302</text>
<text x="118.7" y="150.8">C16</text>
<text x="118.7" y="152.2">22uF</text>
<text x="122.8" y="151">MST9225</text>
<text x="151" y="150.8">60K</text>
<text x="44.8" y="160">R7</text>
<text x="44.8" y="161.3">33K</text>
<text x="68.3" y="160">R8</text>
<text x="68.3" y="161.3">33K</text>
</g>
<g font-size="1.1" fill="#00f">
<text x="47.4" y="35.1">USART0_RX</text>
<text x="47.4" y="33.9">USART0_TX</text>
<text x="47.4" y="31.3">ADC_BAT</text>
<text x="47.4" y="32.5">MP_INT</text>
<text x="47.4" y="37.8">NRF_CE</text>
<text x="47.4" y="41.7">PWM_C</text>
<text x="47.4" y="40.4">PWM_B</text>
<text x="47.4" y="39.1">PWM_A</text>
<text x="47.4" y="36.5">I2C_SCL</text>
<text x="109" y="39.7">ADC_BAT</text>
<text x="52" y="55.4">LED_0</text>
<text x="52" y="58">LED_1</text>
<text x="88" y="57.4">SWCLK</text>
<text x="88" y="58.7">SWDIO</text>
<text x="34.9" y="71.8">SPI0_NSS</text>
<text x="34.9" y="70.5">SPI0_MOSI</text>
<text x="34.9" y="69.2">NRF_IRQ</text>
<text x="55.3" y="69.2">SPI0_MISO</text>
<text x="55.3" y="70.5">SPI0_SCLK</text>
<text x="55.3" y="71.8">NRF_CE</text>
</g>
<g font-size="1" fill="#000080">
<text x="38.1" y="19.9">C1</text>
<text x="38.1" y="21">22pF</text>
<text x="51.5" y="21.5">R1</text>
<text x="51.5" y="22.7">10K</text>
<text x="69.6" y="21">U1</text>
<text x="69.6" y="22.1">GD32E230G4U6TR</text>
<text x="93.9" y="23.5">SW1</text>
<text x="38.1" y="25.1">C2</text>
<text x="38.1" y="26.3">22pF</text>
<text x="41.4" y="29.4">R2</text>
<text x="45.3" y="26.7">8MHz</text>
<text x="45.4" y="25.5">X1</text>
<text x="38.9" y="34">SW2</text>
<text x="41.1" y="32">10K</text>
<text x="38.7" y="39.3">C3</text>
<text x="41.1" y="37.9">100nF</text>
<text x="106.5" y="37.3">R3</text>
<text x="106.5" y="38.4">10K</text>
<text x="38.7" y="42.5">C4</text>
<text x="41.1" y="42.5">100nF</text>
<text x="87.2" y="46.5">4.7uF</text>
<text x="87.5" y="45.1">C5</text>
<text x="106.5" y="43.8">R4</text>
<text x="106.5" y="45">10K</text>
<text x="86.9" y="49.7">100nF</text>
<text x="87.5" y="48.4">C6</text>
<text x="68.6" y="54.9">H1</text>
<text x="84.2" y="54.9">H2</text>
<text x="47.5" y="68">CN1</text>
<text x="48" y="76.1">C9</text>
<text x="48" y="77.3">100uF</text>
<text x="117.9" y="110.9">LDO1</text>
<text x="117.9" y="112.1">ME6211C33M5G-N</text>
<text x="106.9" y="118.4">C8</text>
<text x="130" y="116.5">C7</text>
<text x="130" y="117.6">1uF</text>
<text x="106.7" y="121.1">1uF</text>
</g>
</svg>
